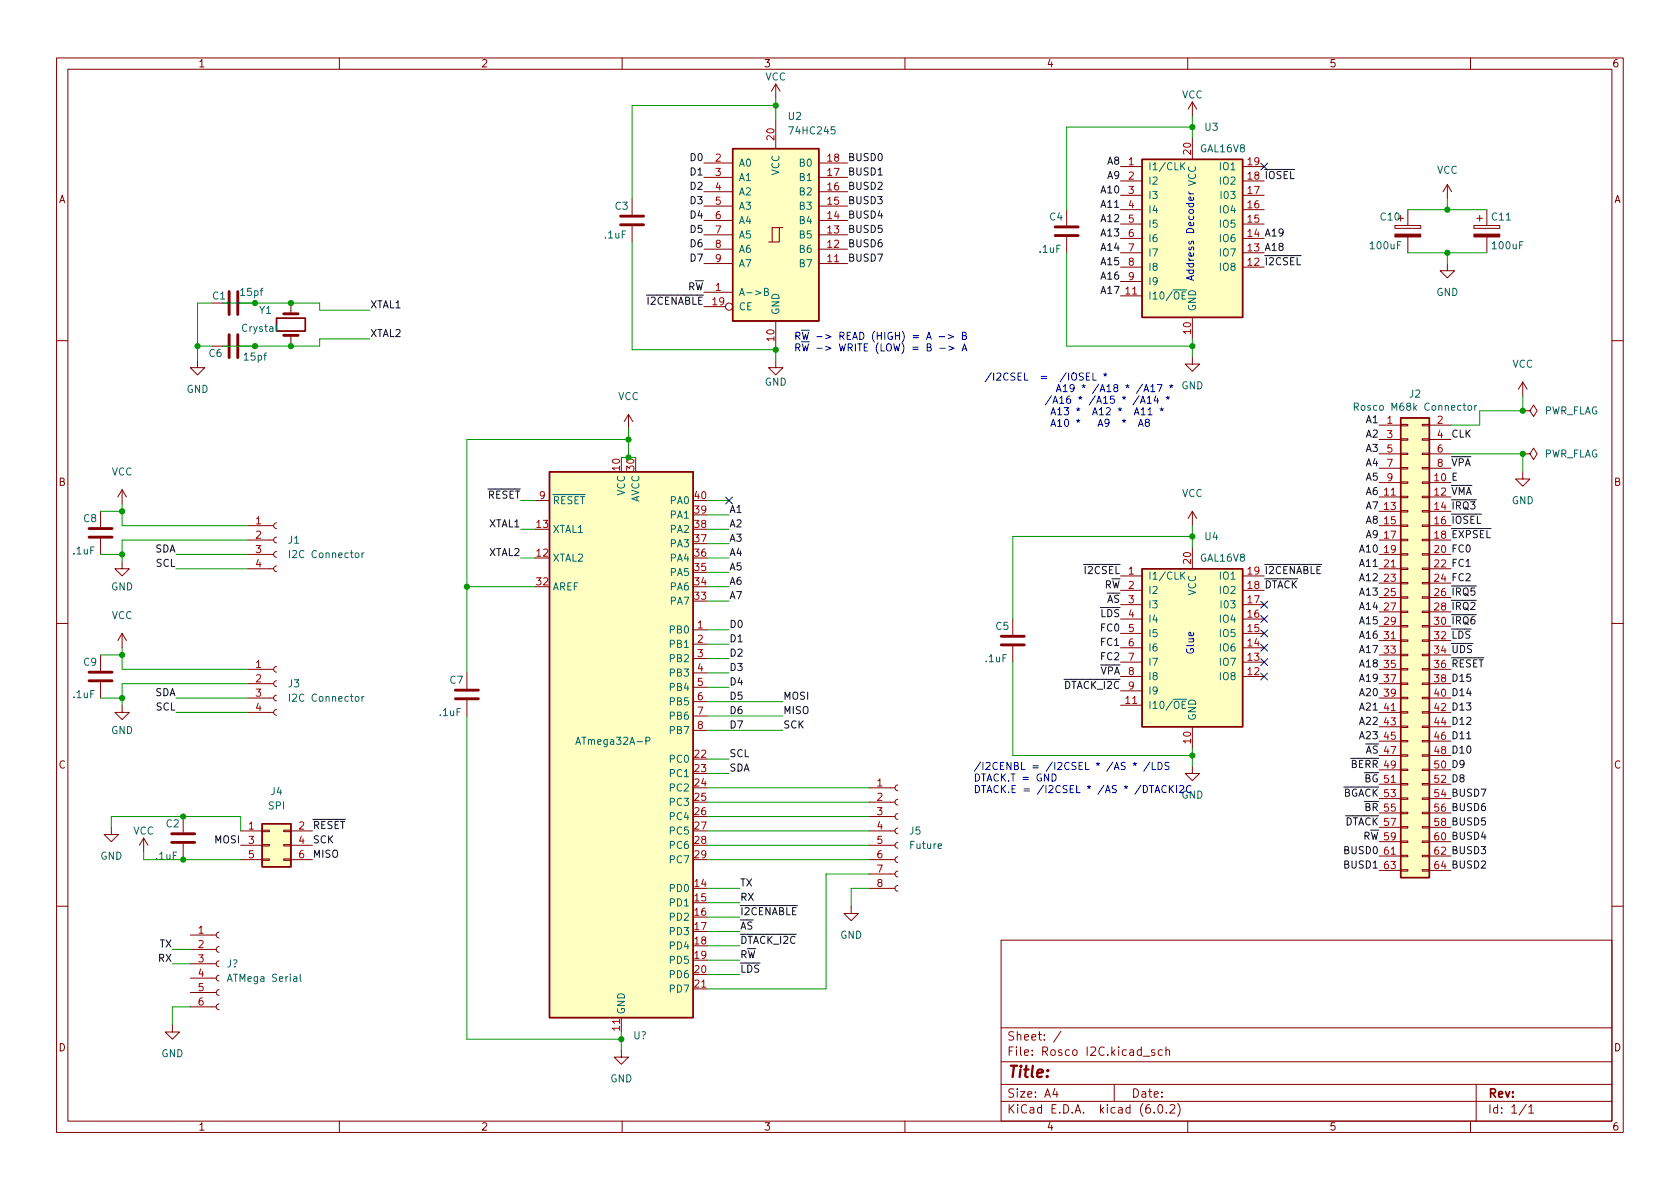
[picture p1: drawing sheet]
<svg xmlns="http://www.w3.org/2000/svg" width="297mm" height="210mm" viewBox="0 0 297 210" stroke-linecap="round" stroke-linejoin="round" font-family="sans-serif">
<g fill="none" stroke="#840000" stroke-width=".18">
<path d="M10 10.2h277v190.1h-277zM12 12.2h273v186.1h-273zM60 10.2v2M110 10.2v2M137.2 14.9l-.8 1.2M137.2 14.9v2.5M137.2 14.9l.7 1.2M160 10.2v2M210 10.2v2M210.8 18v2.6M210.8 18l-.7 1.3M210.8 18l.8 1.3"/>
<path d="M260 10.2v2M111.8 35.2v2.8M111.8 40v2.8M124.5 39h5M124.5 36.4h5M124.5 33.9h5M124.5 31.4h5M124.5 28.8h5M137.2 21.2v5.1M144.8 39h5.1M144.8 36.4h5.1M144.8 33.9h5.1"/>
<path d="M144.8 31.4h5.1M144.8 28.8h5.1M188.6 37.1v2.8M198.1 29.5h3.8M198.1 39.6h3.8M198.1 37.1h3.8M198.1 34.5h3.8M198.1 32h3.8M210.8 24.4v3.8M219.7 29.5h3.8M219.7 39.6h3.8M219.7 37.1h3.8"/>
<path d="M219.7 34.5h3.8M219.7 32h3.8M246.6 39.9h4.6v.5h-4.6zM247.1 38.6h1.1M248.9 37.1v2.8M255.9 32.6l-.8 1.3M255.9 32.6v2.6M255.9 32.6l.8 1.3M260.6 39.9h4.6v.5h-4.6zM261.1 38.6h1M261.6 38.1v1M262.9 37.1v2.8"/>
<path d="M37.5 53.6h2.8M42.3 53.6h2.8M51.4 53.6v1.9M51.4 59.3v1.9M124.5 51.7h5M124.5 46.6h5M124.5 44.1h5M124.5 41.5h5M124.5 54.2h3.8M137.2 56.8v5M137.8 40.3h-1.3v2.5M138.4 40.3h-.6v2.5h-1.9"/>
<path d="M144.8 46.6h5.1M144.8 44.1h5.1M144.8 41.5h5.1M188.6 41.9v2.8M198.1 52.3h3.8M198.1 47.2h3.8M198.1 44.7h3.8M198.1 42.2h3.8M198.1 49.8h3.8M210.8 56.1v3.8M219.7 47.2h3.8M219.7 44.7h3.8"/>
<path d="M219.7 42.2h3.8M248.9 41.9v2.8M255.9 46.6v1.3h1.3l-1.3 1.2-1.3-1.2h1.3M262.9 41.9v2.8M10 60.2h2M34.9 63.7v1.3h1.3l-1.3 1.3-1.2-1.3h1.2M37.5 61.2h2.8M42.3 61.2h2.8M111.1 73.3l-.7 1.2M111.1 73.3v2.5M111.1 73.3l.8 1.2M137.2 63.7v1.3h1.2l-1.2 1.3-1.3-1.3h1.3"/>
<path d="M210.8 63.1v1.3h1.3l-1.3 1.3-1.3-1.3h1.3M243.8 75.2h3.8M243.8 77.7h3.8M247.6 77.6h1.3v.2h-1.3zM247.6 75.1h1.3v.2h-1.3zM251.5 77.6h1.2v.2h-1.2zM251.5 75.1h1.2v.2h-1.2zM252.7 75.2h3.8M252.7 77.7h3.8M269.2 72.6h1.3l.6-1 .7 1-.7 1.1-.6-1.1M269.2 72.6h.1M269.2 67.6l-.7 1.2"/>
<path d="M269.2 67.6v2.5M269.2 67.6l.8 1.2M285 60.2h2M17.8 90.4v2.8M17.8 95.2v2.8M21.6 99.3v1.3h1.3l-1.3 1.2-1.3-1.2h1.3M21.6 86.6l-.8 1.3M21.6 86.6v2.5M21.6 86.6l.8 1.3M43.8 98h4.6M43.8 95.5h4.6M43.8 93h4.6"/>
<path d="M48.9 97.5l-.4 .2-.1 .3 .1 .4 .4 .1M48.9 95l-.4 .1-.1 .4 .1 .4 .4 .1M48.9 92.5l-.4 .1-.1 .4 .1 .3 .4 .2M94.6 88.5h2.6M210.8 90.4l-.7 1.3M210.8 90.4v2.6M210.8 96.8v3.8M210.8 90.4l.8 1.3M243.8 98h3.8M243.8 95.5h3.8M243.8 93h3.8M243.8 85.3h3.8"/>
<path d="M243.8 87.9h3.8M243.8 90.4h3.8M243.8 80.3h3.8M243.8 82.8h3.8M247.6 97.9h1.3v.3h-1.3zM247.6 95.4h1.3v.2h-1.3zM247.6 92.8h1.3v.3h-1.3zM247.6 90.3h1.3v.2h-1.3zM247.6 87.8h1.3v.2h-1.3zM247.6 85.2h1.3v.3h-1.3zM247.6 82.7h1.3v.2h-1.3zM247.6 80.1h1.3v.3h-1.3z"/>
<path d="M251.5 97.9h1.2v.3h-1.2zM251.5 95.4h1.2v.2h-1.2zM251.5 92.8h1.2v.3h-1.2zM251.5 90.3h1.2v.2h-1.2zM251.5 87.8h1.2v.2h-1.2zM251.5 85.2h1.2v.3h-1.2zM251.5 82.7h1.2v.2h-1.2zM251.5 80.1h1.2v.3h-1.2zM252.7 98h3.8M252.7 95.5h3.8M252.7 93h3.8M252.7 85.3h3.8"/>
<path d="M252.7 87.9h3.8M252.7 90.4h3.8M252.7 80.3h3.8M252.7 82.8h3.8M269.2 83.4v1.3h1.3l-1.3 1.3-1.2-1.3h1.2M269.2 80.3h1.3l.6-1.1 .7 1.1-.7 1-.6-1M269.2 80.3h.1M10 110.2h2M17.8 115.8v2.8M21.6 112v2.5M21.6 112l-.8 1.3M21.6 112l.8 1.3"/>
<path d="M43.8 118.4h4.6M43.8 100.6h4.6M48.9 117.9l-.4 .1-.1 .4 .1 .3 .4 .2M48.9 100.1l-.4 .1-.1 .4 .1 .3 .4 .2M82.5 119v2.8M122.6 111.4h2.5M122.6 113.9h2.5M122.6 116.5h2.5M122.6 119h2.5M179.1 109.5v2.8M179.1 114.3v2.8M198.1 101.8h3.8"/>
<path d="M198.1 119.6h3.8M198.1 117.1h3.8M198.1 114.5h3.8M198.1 112h3.8M198.1 109.5h3.8M198.1 106.9h3.8M198.1 104.4h3.8M219.7 101.8h3.8M219.7 119.6h3.8M219.7 117.1h3.8M219.7 114.5h3.8M219.7 112h3.8"/>
<path d="M219.7 109.5h3.8M219.7 106.9h3.8M219.7 104.4h3.8M243.8 118.4h3.8M243.8 100.6h3.8M243.8 103.1h3.8M243.8 105.7h3.8M243.8 108.2h3.8M243.8 110.7h3.8M243.8 113.3h3.8M243.8 115.8h3.8M247.6 118.2h1.3v.3h-1.3z"/>
<path d="M247.6 115.7h1.3v.2h-1.3zM247.6 113.2h1.3v.2h-1.3zM247.6 110.6h1.3v.3h-1.3zM247.6 108.1h1.3v.2h-1.3zM247.6 105.5h1.3v.3h-1.3zM247.6 103h1.3v.2h-1.3zM247.6 100.5h1.3v.2h-1.3zM251.5 118.2h1.2v.3h-1.2zM251.5 115.7h1.2v.2h-1.2zM251.5 113.2h1.2v.2h-1.2zM251.5 110.6h1.2v.3h-1.2zM251.5 108.1h1.2v.2h-1.2z"/>
<path d="M251.5 105.5h1.2v.3h-1.2zM251.5 103h1.2v.2h-1.2zM251.5 100.5h1.2v.2h-1.2zM252.7 118.4h3.8M252.7 100.6h3.8M252.7 103.1h3.8M252.7 105.7h3.8M252.7 108.2h3.8M252.7 110.7h3.8M252.7 113.3h3.8M252.7 115.8h3.8M285 110.2h2"/>
<path d="M17.8 120.6v2.8M21.6 124.7v1.3h1.3l-1.3 1.2-1.3-1.2h1.3M43.8 126h4.6M43.8 123.4h4.6M43.8 120.9h4.6M48.9 125.5l-.4 .1-.1 .4 .1 .3 .4 .2M48.9 122.9l-.4 .2-.1 .3 .1 .4 .4 .1M48.9 120.4l-.4 .1-.1 .4 .1 .4 .4 .1M82.5 123.8v2.8M122.6 121.5h2.5M122.6 124.1h2.5M122.6 126.6h2.5"/>
<path d="M122.6 129.2h2.5M153.7 139.3h4.5M158.7 138.8l-.3 .2-.2 .3 .2 .4 .3 .1M198.1 124.7h3.8M198.1 122.2h3.8M210.8 135.5v1.3h1.3l-1.3 1.2-1.3-1.2h1.3M210.8 128.5v3.8M243.8 126h3.8M243.8 123.4h3.8M243.8 120.9h3.8M243.8 128.5h3.8M243.8 131.1h3.8"/>
<path d="M243.8 133.6h3.8M243.8 136.1h3.8M243.8 138.7h3.8M247.6 138.6h1.3v.2h-1.3zM247.6 136h1.3v.3h-1.3zM247.6 133.5h1.3v.2h-1.3zM247.6 130.9h1.3v.3h-1.3zM247.6 128.4h1.3v.2h-1.3zM247.6 125.9h1.3v.2h-1.3zM247.6 123.3h1.3v.3h-1.3zM247.6 120.8h1.3v.2h-1.3zM251.5 138.6h1.2v.2h-1.2z"/>
<path d="M251.5 136h1.2v.3h-1.2zM251.5 133.5h1.2v.2h-1.2zM251.5 130.9h1.2v.3h-1.2zM251.5 128.4h1.2v.2h-1.2zM251.5 125.9h1.2v.2h-1.2zM251.5 123.3h1.2v.3h-1.2zM251.5 120.8h1.2v.2h-1.2zM252.7 126h3.8M252.7 123.4h3.8M252.7 120.9h3.8M252.7 128.5h3.8M252.7 131.1h3.8"/>
<path d="M252.7 133.6h3.8M252.7 136.1h3.8M252.7 138.7h3.8M19.7 146.3v1.3h1.3l-1.3 1.2-1.3-1.2h1.3M25.4 148.2l-.8 1.3M25.4 148.2v2.5M25.4 148.2l.8 1.3M32.4 144.4v2.8M32.4 149.2v2.8M42.5 146.9h3.9M42.5 149.5h3.9M42.5 152h3.9"/>
<path d="M46.4 151.9h1.2v.2h-1.2zM46.4 149.3h1.2v.3h-1.2zM46.4 146.8h1.2v.3h-1.2zM50.2 151.9h1.2v.2h-1.2zM50.2 149.3h1.2v.3h-1.2zM50.2 146.8h1.2v.3h-1.2zM51.4 146.9h3.8M51.4 149.5h3.8M51.4 152h3.8M153.7 146.9h4.5M153.7 149.5h4.5M153.7 152h4.5"/>
<path d="M153.7 157.1h4.5M153.7 154.6h4.5M153.7 144.4h4.5M153.7 141.9h4.5M158.7 156.6l-.3 .1-.2 .4 .2 .4 .3 .1M158.7 154l-.3 .2-.2 .4 .2 .3 .3 .2M158.7 151.5l-.3 .2-.2 .3 .2 .4 .3 .1M158.7 149l-.3 .1-.2 .4 .2 .3 .3 .2M158.7 146.4l-.3 .2-.2 .3 .2 .4 .3 .1M158.7 143.9l-.3 .1-.2 .4 .2 .4 .3 .1M158.7 141.3l-.3 .2-.2 .4 .2 .3 .3 .2M243.8 141.2h3.8"/>
<path d="M243.8 143.8h3.8M243.8 146.3h3.8M243.8 148.8h3.8M243.8 151.4h3.8M243.8 153.9h3.8M247.6 153.8h1.3v.2h-1.3zM247.6 151.3h1.3v.2h-1.3zM247.6 148.7h1.3v.3h-1.3zM247.6 146.2h1.3v.2h-1.3zM247.6 143.6h1.3v.3h-1.3zM247.6 141.1h1.3v.2h-1.3zM251.5 153.8h1.2v.2h-1.2z"/>
<path d="M251.5 151.3h1.2v.2h-1.2zM251.5 148.7h1.2v.3h-1.2zM251.5 146.2h1.2v.2h-1.2zM251.5 143.6h1.2v.3h-1.2zM251.5 141.1h1.2v.2h-1.2zM252.7 141.2h3.8M252.7 143.8h3.8M252.7 146.3h3.8M252.7 148.8h3.8M252.7 151.4h3.8M252.7 153.9h3.8M10 160.2h2"/>
<path d="M33.7 178h4.5M33.7 175.5h4.5M33.7 173h4.5M33.7 170.4h4.5M33.7 167.9h4.5M33.7 165.3h4.5M38.7 177.5l-.3 .2-.2 .3 .2 .4 .3 .2M38.7 175l-.3 .1-.2 .4 .2 .4 .3 .1M38.7 172.5l-.3 .1-.2 .4 .2 .3 .3 .2M38.7 169.9l-.3 .2-.2 .3 .2 .4 .3 .1M38.7 167.4l-.3 .1-.2 .4 .2 .3 .3 .2M38.7 164.8l-.3 .2-.2 .3 .2 .4 .3 .2"/>
<path d="M109.9 180v2.5M122.6 174.9h2.5M150.5 160.3v1.2h1.3l-1.3 1.3-1.3-1.3h1.3M177 166.3h108v32h-108zM285 160.2h2M30.5 181.2v1.3h1.2l-1.2 1.3-1.3-1.3h1.3M60 198.3v2M109.9 185.7v1.2h1.2l-1.2 1.3-1.3-1.3h1.3M110 198.3v2M160 198.3v2M177 194.8h108M177 191.8h108"/>
<path d="M177 187.8h108M177 181.8h108M186.5 192.5l-.4 1h1M186.9 193v1M187.6 182.4l-1.3 1.9M197 191.8v3M202.1 186.8h1.2M204.1 196.7v.1M204.1 185.7l-.3-.1-.2 .2v.3l.5 .1v.4h-.5M204.9 195.4l.2-.1a.81 .81 0 0 1 .6 .7 .81 .81 0 0 1-.3 .8h-.2a.81 .81 0 0 1-.6-.6 .81 .81 0 0 1 .3-.8zM205.5 185.7l-.4-.1-.3 .3v.4l.1 .3h.6M206.1 185.8l.3-.2 .3 .1 .1 .9"/>
<path d="M206.1 185.1v1.5M206.2 196.7v.1M206.9 195.5l.5-.2 .2 .2 .1 .3-.9 1h.9M208.2 195.1a1.72 1.72 0 0 1 0 2.3M210 198.3v2M260 198.3v2M261 191.8v6.5M269.9 195.3l-1.3 1.9M270.3 195.8l.4-.5v1.5M270.3 196.8h.9"/>
<circle cx="128.9" cy="54.2" r=".63"/>
</g>
<g fill="none" stroke="#840000" stroke-width=".51">
<path d="M109.7 39.7h4.1M109.7 38.2h4.1M40.5 51.6v4M40.5 59.2v4M42 51.6v4M42 59.2v4M50.2 59.3h2.5M50.2 55.5h2.5M186.6 41.7h4M186.6 40.1h4M15.7 95h4.1M15.7 93.5h4.1"/>
<path d="M15.7 118.9h4.1M177 114h4.1M177 112.5h4.1M15.7 120.4h4.1M80.5 123.6h4.1M80.5 122h4.1M30.4 149h4M30.4 147.4h4"/>
</g>
<path d="M48.9 56.3h5.1v2.2h-5.1z" fill="none" stroke="#840000" stroke-width=".3"/>
<g fill="none" stroke="#006464" stroke-width=".18">
<path d="M208.9 29.3l.6 .7M209.5 28.8l-.7 .7M48.9 57.3v1.1l.1 .2M135.2 51.6l.5-.1 .1-.1v-.3l-.6-.1v1.3h.5l.1-.2 .1-.3-.3-.2M239.5 71.9h.6l.1-.2-.1-.3-.6-.1v1.3M239.8 71.9l.4 .7M259.6 71.8l.2-.1 .3 .1 .1 .5-.1 .2-.3 .1-.2-.2zM260.7 71.7v.9M261.1 71.7l-.4 .2M64 97.8v.8M64.4 97.8l-.4 .2M208.9 101.7l.6 .7"/>
<path d="M209.5 101.2l-.7 .7M64 123.2v.8M64.4 123.2l-.4 .2M101.8 131.6l.4-1.2 .4 1.2M114.2 131h.6l.1-.2v-.3l-.7-.1v1.2M53.1 172.3v1.1l.2 .1"/>
</g>
<g fill="#ffffc2" stroke="#ffffc2" stroke-width=".18">
<path d="M97.2 83.4h25.4v96.6h-25.4z"/>
<path d="M46.4 145.7h5v7.6h-5z"/>
<path d="M129.5 26.3h15.3v30.5h-15.3z"/>
<path d="M201.9 100.6h17.8v27.9h-17.8z"/>
<path d="M247.6 73.9h5.1v81.3h-5.1z"/>
<path d="M201.9 28.2h17.8v27.9h-17.8z"/>
</g>
<path d="M129.5 26.3h15.3v30.5h-15.3zM201.9 28.2h17.8v27.9h-17.8zM247.6 73.9h5.1v81.3h-5.1zM97.2 83.4h25.4v96.6h-25.4zM201.9 100.6h17.8v27.9h-17.8zM46.4 145.7h5v7.6h-5z" fill="none" stroke="#840000" stroke-width=".25"/>
<g fill="#840000" stroke="#840000" stroke-width=".18">
<path d="M246.6 41.4h4.6v.5h-4.6z"/>
<path d="M260.6 41.4h4.6v.5h-4.6z"/>
</g>
<path d="M259.3 130.6h.8M131.2 170.7v1.2h.6M132.2 170.7a.64 .64 0 0 1 .7 .6 .64 .64 0 0 1-.7 .6zM134.2 170.7h-.5l-.2 .1v.3l.5 .3 .2 .3-.3 .2h-.5" fill="none" stroke="#0f0f0f" stroke-width=".18"/>
<g fill="none" stroke="#0000c2" stroke-width=".18">
<path d="M210.2 33.9l.2 .4M210.2 34.3h.8M211 34.9v.3l-.1 .2h-.6v-.5l.2-.1 .1 .6M166.1 59.5h.9M167.6 59.2l1 .3-1 .4M170.2 59.4l.5-.1 .1-.2v-.2l-.6-.1v1.2h.4l.2-.1 .1-.3-.3-.2M166.2 61.6h.9M167.7 61.2l1 .4-1 .3M170.1 62.1l.4-1.3 .5 1.3M170.2 61.7h.6M191.5 66h-.4l-.2 .1v.3l.5 .3 .1 .3-.2 .2h-.5M192.1 66.6h.4"/>
<path d="M192.7 66h-.6v1.2h.6M193.2 66v1.2h.6M194.1 75.4l.5-1.3 .4 1.3M194.3 75h.6M195.1 66.1l.3 .2 .3-.2M195.1 70.4l.4-.4v1.3M195.1 71.3h.7M195.2 66.5l.2-.2 .2 .2M195.4 66v.3M195.6 72.2l.5-.1 .2 .4-.8 .9h.8M195.7 68.4l.4-.4v1.3M195.7 69.3h.7"/>
<path d="M196.1 74.7l-.3 .2h-.3l-.1-.2 .1-.5 .3-.1 .2 .2a.84 .84 0 0 1-.3 1.1h-.2M197 70h-.6l-.1 .6 .2-.1 .4 .1 .1 .2v.4l-.2 .1-.5-.1M197.2 68.5l-.3-.2 .1-.2 .2-.1 .3 .1 .2 .1-.1 .2-.6 .2-.1 .2v.2l.3 .3h.2l.3-.3v-.2l-.3-.3M197.7 72.3l.3 .1 .3-.1M197.8 72.6l.2-.2 .2 .2M198 72.1v.3M198.4 70.2l.3 .1 .3-.1M198.4 74.3l.3 .1 .3-.1M198.6 70.6l.1-.3 .2 .3M198.6 74.7l.1-.3 .2 .3M198.7 70v.3M198.7 74.1v.3"/>
<path d="M199 68.2l.3 .1 .3-.1M199.2 68.5l.1-.2 .2 .2M199.3 68v.3M200.6 73.4l.4-1.3 .4 1.3M200.7 73h.6M201.3 75.4l.4-1.3 .4 1.3M201.4 70l-1.1 1.6M201.4 75h.6M201.6 71.3l.5-1.3 .4 1.3M201.8 72.5l.3-.4v1.3M201.8 71h.6M201.8 73.4h.7"/>
<path d="M202 67.9l-1.1 1.7M202.2 69.3l.5-1.3 .4 1.3M202.4 68.9h.6M202.7 74.7l-.2-.3 .1-.1 .1-.2 .4 .1 .1 .2v.2l-.6 .1-.1 .2v.3l.2 .2h.3l.2-.2v-.4l-.2-.1M202.9 70.4l.3-.4v1.3M202.9 71.3h.7M203 72.5l.3-.4v1.3M203 73.4h.7M203.5 68.4l.3-.4v1.3M203.5 69.3h.7M204.4 70l-.3 .9h.7M204.6 68h.9l-.6 1.3"/>
<path d="M204.7 70.5v.8M205.1 72.3l.3 .1 .3-.1M205.2 72.6l.2-.2 .2 .2M205.4 72.1v.3M206.2 70.2l.3 .1 .3-.1M206.3 70.6l.2-.3 .2 .3M206.5 70v.3M206.8 68.2l.3 .1 .3-.1M206.9 68.5l.2-.2 .2 .2M207.1 68v.3M186 136.9a.64 .64 0 0 1 .7 .6 .64 .64 0 0 1-.7 .6zM200.3 135l.3 .1 .3-.1"/>
<path d="M200.5 135.4l.1-.3 .2 .3M200.6 134.8v.3M203.3 134.8l-1.1 1.6M203.7 134.8v1.3h.6M204.3 139.8h.6M204.8 134.8a.64 .64 0 0 1 .7 .6 .64 .64 0 0 1-.7 .7zM206.2 139a.6 .6 0 0 0-.8 .4 .6 .6 0 0 0 .6 .8l.2-.1M206.7 134.9l-.5-.1-.2 .1v.4l.6 .2 .1 .3-.2 .3-.5-.1M206.8 138.9v1.3M206.9 139.4l.6 .8M207.5 138.9l-.7 .7M208 138.9v1.3"/>
<path d="M208.6 139l.5-.1 .2 .4-.8 .9h.8M210.6 139a.6 .6 0 0 0-.9 .4 .6 .6 0 0 0 .6 .8l.3-.1M204.2 140.2l.4-1.3 .5 1.3"/>
</g>
<g fill="none" stroke="#009600" stroke-width=".18">
<path d="M137.2 17.4v3.8M137.2 18.7h-25.4v16.5M210.8 20.6v3.8M210.8 22.5h-22.2v14.6M248.9 37.1h14M255.9 35.2v1.9M37.5 53.6h-2.6v10.1M39.4 53.6h17.1v1.3h8.9M65.4 59.9h-8.9v1.3h-17.1M111.8 42.8v19h25.4v1.9M188.6 44.7v16.5h22.2M210.8 59.9v3.2"/>
<path d="M248.9 44.7h14M255.9 44.7v1.9M34.9 61.2h2.6M111.1 75.8v5.1h-1.2M111.1 77.7h-28.6v41.3M269.2 70.1v2.5h-7.6v2.6h-5.1M17.8 90.4h3.8M17.8 98h3.8M21.6 89.1v3.9h22.2M31.1 98h12.7M43.8 95.5h-22.2v3.8M92.1 88.5h2.5"/>
<path d="M92.1 93.6h2.5M92.1 98.7h2.5M125.1 88.5h3.8M125.1 93.6h3.8M125.1 91.1h3.8M125.1 98.7h3.8M125.1 96.1h3.8M210.8 93v3.8M210.8 94.9h-31.7v14.6M256.5 80.3h12.7v3.1M17.8 115.8h3.8M21.6 114.5v3.9h22.2"/>
<path d="M31.1 100.6h12.7M82.5 103.8h12.1M125.1 103.8h3.8M125.1 101.2h3.8M125.1 116.5h3.8M125.1 113.9h3.8M125.1 119h3.8M125.1 111.4h3.8M125.1 106.3h3.8M179.1 117.1v16.5h31.7M17.8 123.4h3.8M31.1 123.4h12.7"/>
<path d="M31.1 126h12.7M43.8 120.9h-22.2v3.8M82.5 126.6v57.2h27.4M125.1 134.2h3.8M125.1 136.8h3.8M125.1 139.3h28.6M125.1 129.2h13.3M125.1 124.1h13.3M125.1 121.5h3.8M125.1 126.6h13.3M210.8 132.3v3.2M19.7 146.3v-1.9h22.8v2.5"/>
<path d="M25.4 150.7v1.3h17.1M125.1 157.1h5.7M125.1 159.6h5.7M125.1 141.9h28.6M125.1 144.4h28.6M125.1 146.9h28.6M125.1 149.5h28.6M125.1 152h28.6M153.7 157.1h-3.2v3.2M153.7 154.6h-7.7v20.3h-20.9M30.5 170.4h3.2M30.5 167.9h3.2"/>
<path d="M33.7 178h-3.2v3.2M125.1 162.2h5.7M125.1 167.3h5.7M125.1 164.7h5.7M125.1 169.8h5.7M125.1 172.3h5.7M109.9 182.5v3.2"/>
</g>
<g fill="none" stroke="#000084" stroke-width=".18">
<path d="M222.9 28.8l1.2 1.3M224.1 28.8l-1.2 1.3M128.3 87.9l1.2 1.2M129.5 87.9l-1.2 1.2M222.9 106.3l1.2 1.2M222.9 116.5l1.2 1.2M222.9 108.9l1.2 1.2M222.9 111.4l1.2 1.2M222.9 119l1.2 1.2M222.9 113.9l1.2 1.3M224.1 106.3l-1.2 1.2M224.1 116.5l-1.2 1.2"/>
<path d="M224.1 108.9l-1.2 1.2M224.1 111.4l-1.2 1.2M224.1 119l-1.2 1.2M224.1 113.9l-1.2 1.3"/>
</g>
<g fill="#009600" stroke="#009600" stroke-width=".18">
<circle cx="51.4" cy="53.6" r=".46"/>
<circle cx="51.4" cy="61.2" r=".46"/>
<circle cx="82.5" cy="103.8" r=".46"/>
<circle cx="45.1" cy="61.2" r=".46"/>
<circle cx="34.9" cy="61.2" r=".46"/>
<circle cx="21.6" cy="90.4" r=".46"/>
<circle cx="45.1" cy="53.6" r=".46"/>
<circle cx="111.1" cy="77.7" r=".46"/>
<circle cx="111.1" cy="80.9" r=".46"/>
<circle cx="137.2" cy="61.8" r=".46"/>
<circle cx="137.2" cy="18.7" r=".46"/>
<circle cx="109.9" cy="183.8" r=".46"/>
<circle cx="21.6" cy="98" r=".46"/>
<circle cx="21.6" cy="115.8" r=".46"/>
<circle cx="21.6" cy="123.4" r=".46"/>
<circle cx="32.4" cy="152" r=".46"/>
<circle cx="32.4" cy="144.4" r=".46"/>
<circle cx="210.8" cy="94.9" r=".46"/>
<circle cx="210.8" cy="133.6" r=".46"/>
<circle cx="269.2" cy="80.3" r=".46"/>
<circle cx="269.2" cy="72.6" r=".46"/>
<circle cx="210.8" cy="22.5" r=".46"/>
<circle cx="255.9" cy="37.1" r=".46"/>
<circle cx="255.9" cy="44.7" r=".46"/>
<circle cx="210.8" cy="61.2" r=".46"/>
</g>
<text font-size="2.8" fill="#840000" x="178" y="190.6">Title:</text>
<g font-size="2.1" fill="#840000">
<text x="178" y="184">Sheet: /</text>
<text x="178" y="186.7">File: Rosco I2C.kicad_sch</text>
<text x="178" y="196.9">KiCad E.D.A. kicad (6.0.2)</text>
<text x="178" y="194.1">Size: A4</text>
<text x="200" y="194.1">Date:</text>
<text x="263" y="194.1">Rev:</text>
<text x="263" y="196.9">Id: 1/1</text>
</g>
<g font-size="1.8" fill="#840000">
<text x="35" y="11.9">1</text>
<text x="85" y="11.9">2</text>
<text x="135" y="11.9">3</text>
<text x="185" y="11.9">4</text>
<text x="235" y="11.9">5</text>
<text x="285" y="11.9">6</text>
<text x="10.3" y="35.9">A</text>
<text x="285.3" y="35.9">A</text>
<text x="10.3" y="85.9">B</text>
<text x="285.3" y="85.9">B</text>
<text x="10.3" y="135.9">C</text>
<text x="285.3" y="135.9">C</text>
<text x="10.3" y="185.9">D</text>
<text x="285.3" y="185.9">D</text>
<text x="35" y="199.9">1</text>
<text x="85" y="199.9">2</text>
<text x="135" y="199.9">3</text>
<text x="185" y="199.9">4</text>
<text x="235" y="199.9">5</text>
<text x="285" y="199.9">6</text>
</g>
<g font-size="1.8" fill="#006464">
<text x="135.3" y="14.2">VCC</text>
<text x="209" y="17.4">VCC</text>
<text x="139.4" y="21.2">U2</text>
<text x="139.8" y="23.7">74HC245</text>
<text x="213.1" y="23.1">U3</text>
<text x="130.6" y="29.5">A0</text>
<text x="141.5" y="29.5">B0</text>
<text x="212.3" y="26.9">GAL16V8</text>
<text x="130.6" y="32">A1</text>
<text x="130.6" y="34.5">A2</text>
<text x="137.8" y="31" transform="rotate(-90 137.8 31)">VCC</text>
<text x="141.5" y="34.5">B2</text>
<text x="141.5" y="32">B1</text>
<text x="202.9" y="30.1">I1/CLK</text>
<text x="202.9" y="32.6">I2</text>
<text x="202.9" y="35.2">I3</text>
<text x="211.5" y="32.9" transform="rotate(-90 211.5 32.9)">VCC</text>
<text x="215.8" y="32.6">IO2</text>
<text x="215.8" y="30.1">IO1</text>
<text x="216.2" y="35.2">I03</text>
<text x="254" y="30.7">VCC</text>
<text x="108.8" y="37.1">C3</text>
<text x="130.6" y="37.1">A3</text>
<text x="130.6" y="39.6">A4</text>
<text x="141.5" y="39.6">B4</text>
<text x="141.5" y="37.1">B3</text>
<text x="185.6" y="39">C4</text>
<text x="202.9" y="37.7">I4</text>
<text x="202.9" y="40.3">I5</text>
<text x="215.8" y="40.3">IO5</text>
<text x="215.8" y="37.7">IO4</text>
<text x="244.1" y="39">C10</text>
<text x="263.8" y="39">C11</text>
<text x="107" y="42.2">.1uF</text>
<text x="130.6" y="42.2">A5</text>
<text x="130.6" y="44.7">A6</text>
<text x="130.6" y="47.2">A7</text>
<text x="141.5" y="47.2">B7</text>
<text x="141.5" y="44.7">B6</text>
<text x="141.5" y="42.2">B5</text>
<text x="183.8" y="44.7">.1uF</text>
<text x="202.9" y="42.8">I6</text>
<text x="202.9" y="45.3">I7</text>
<text x="202.9" y="47.9">I8</text>
<text x="215.8" y="47.9">IO8</text>
<text x="215.8" y="45.3">IO7</text>
<text x="215.8" y="42.8">IO6</text>
<text x="242.4" y="44.1">100uF</text>
<text x="264" y="44.1">100uF</text>
<text x="37.6" y="53">C1</text>
<text x="42.6" y="52.3">15pf</text>
<text x="130.6" y="52.3">A-&gt;B</text>
<text x="202.9" y="53">I10/~{OE}</text>
<text x="202.9" y="50.4">I9</text>
<text x="253.9" y="52.3">GND</text>
<text x="42.9" y="58.7">Crystal</text>
<text x="45.9" y="55.5">Y1</text>
<text x="130.6" y="54.9">CE</text>
<text x="137.8" y="55.7" transform="rotate(-90 137.8 55.7)">GND</text>
<text x="211.5" y="55.1" transform="rotate(-90 211.5 55.1)">GND</text>
<text x="37" y="63.1">C6</text>
<text x="43.3" y="63.7">15pf</text>
<text x="267.4" y="65">VCC</text>
<text x="33" y="69.5">GND</text>
<text x="109.3" y="70.7">VCC</text>
<text x="135.2" y="68.2">GND</text>
<text x="208.9" y="68.8">GND</text>
<text x="249.2" y="70.3">J2</text>
<text x="240.4" y="72.6">Rosco M68k Connector</text>
<text x="272.9" y="73.3">PWR_FLAG</text>
<text x="272.9" y="80.9">PWR_FLAG</text>
<text x="19.7" y="84.1">VCC</text>
<text x="97.7" y="89.1">~{RESET}</text>
<text x="110.5" y="87.7" transform="rotate(-90 110.5 87.7)">VCC</text>
<text x="113" y="89" transform="rotate(-90 113 89)">AVCC</text>
<text x="118.6" y="89.1">PA0</text>
<text x="209" y="87.9">VCC</text>
<text x="267.3" y="89.1">GND</text>
<text x="14.8" y="92.3">C8</text>
<text x="97.7" y="94.2">XTAL1</text>
<text x="118.6" y="94.2">PA2</text>
<text x="118.6" y="91.7">PA1</text>
<text x="213.1" y="95.5">U4</text>
<text x="13" y="98">.1uF</text>
<text x="51" y="96.1">J1</text>
<text x="51.6" y="98.7">I2C Connector</text>
<text x="97.7" y="99.3">XTAL2</text>
<text x="118.6" y="101.8">PA5</text>
<text x="118.6" y="99.3">PA4</text>
<text x="118.6" y="96.8">PA3</text>
<text x="212.3" y="99.3">GAL16V8</text>
<text x="19.6" y="104.4">GND</text>
<text x="97.7" y="104.4">AREF</text>
<text x="118.6" y="106.9">PA7</text>
<text x="118.6" y="104.4">PA6</text>
<text x="202.9" y="102.5">I1/CLK</text>
<text x="202.9" y="105">I2</text>
<text x="202.9" y="107.6">I3</text>
<text x="211.5" y="105.3" transform="rotate(-90 211.5 105.3)">VCC</text>
<text x="215.8" y="105">IO2</text>
<text x="215.8" y="102.5">IO1</text>
<text x="216.2" y="107.6">I03</text>
<text x="19.7" y="109.5">VCC</text>
<text x="118.6" y="112">PB0</text>
<text x="176.1" y="111.4">C5</text>
<text x="202.9" y="110.1">I4</text>
<text x="202.9" y="112.6">I5</text>
<text x="215.8" y="112.6">IO5</text>
<text x="215.8" y="110.1">IO4</text>
<text x="14.8" y="117.7">C9</text>
<text x="118.6" y="114.5">PB1</text>
<text x="118.6" y="117.1">PB2</text>
<text x="118.6" y="119.6">PB3</text>
<text x="174.3" y="117.1">.1uF</text>
<text x="202.9" y="115.2">I6</text>
<text x="202.9" y="117.7">I7</text>
<text x="215.8" y="117.7">IO7</text>
<text x="215.8" y="115.2">IO6</text>
<text x="13" y="123.4">.1uF</text>
<text x="51" y="121.5">J3</text>
<text x="51.6" y="124.1">I2C Connector</text>
<text x="79.6" y="120.9">C7</text>
<text x="118.6" y="122.2">PB4</text>
<text x="118.6" y="124.7">PB5</text>
<text x="202.9" y="125.3">I10/~{OE}</text>
<text x="202.9" y="120.3">I8</text>
<text x="202.9" y="122.8">I9</text>
<text x="215.8" y="120.3">IO8</text>
<text x="19.6" y="129.8">GND</text>
<text x="77.8" y="126.6">.1uF</text>
<text x="102.4" y="131.7">ATmega32A-P</text>
<text x="118.6" y="127.2">PB6</text>
<text x="118.6" y="129.8">PB7</text>
<text x="211.5" y="127.5" transform="rotate(-90 211.5 127.5)">GND</text>
<text x="118.6" y="134.9">PC0</text>
<text x="118.6" y="137.4">PC1</text>
<text x="47.5" y="143.1">SPI</text>
<text x="47.9" y="140.6">J4</text>
<text x="118.6" y="139.9">PC2</text>
<text x="118.6" y="142.5">PC3</text>
<text x="208.9" y="141.2">GND</text>
<text x="23.5" y="147.6">VCC</text>
<text x="29.4" y="146.3">C2</text>
<text x="118.6" y="145">PC4</text>
<text x="118.6" y="147.6">PC5</text>
<text x="160.8" y="147.6">J5</text>
<text x="17.7" y="152">GND</text>
<text x="27.6" y="152">.1uF</text>
<text x="118.6" y="150.1">PC6</text>
<text x="118.6" y="152.6">PC7</text>
<text x="161" y="150.1">Future</text>
<text x="118.6" y="157.7">PD0</text>
<text x="118.6" y="160.3">PD1</text>
<text x="118.6" y="162.8">PD2</text>
<text x="118.6" y="165.3">PD3</text>
<text x="118.6" y="167.9">PD4</text>
<text x="148.5" y="166">GND</text>
<text x="40.1" y="171.1">J?</text>
<text x="40.7" y="173.6">ATMega Serial</text>
<text x="118.6" y="170.4">PD5</text>
<text x="118.6" y="173">PD6</text>
<text x="110.5" y="179.4" transform="rotate(-90 110.5 179.4)">GND</text>
<text x="118.6" y="175.5">PD7</text>
<text x="112" y="183.8">U?</text>
<text x="28.5" y="186.9">GND</text>
<text x="107.9" y="191.4">GND</text>
</g>
<g font-size="1.8" fill="#0f0f0f">
<text x="122.2" y="28.5">D0</text>
<text x="149.9" y="28.5">BUSD0</text>
<text x="195.9" y="29.1">A8</text>
<text x="122.2" y="33.6">D2</text>
<text x="122.2" y="31">D1</text>
<text x="149.9" y="31">BUSD1</text>
<text x="149.9" y="33.6">BUSD2</text>
<text x="194.9" y="34.2">A10</text>
<text x="195.9" y="31.6">A9</text>
<text x="220.6" y="31.7">18 ~{IOSEL}</text>
<text x="122.2" y="38.6">D4</text>
<text x="122.2" y="41.2">D5</text>
<text x="122.2" y="36.1">D3</text>
<text x="149.9" y="41.2">BUSD5</text>
<text x="149.9" y="36.1">BUSD3</text>
<text x="149.9" y="38.6">BUSD4</text>
<text x="194.9" y="36.7">A11</text>
<text x="194.9" y="39.3">A12</text>
<text x="194.9" y="41.8">A13</text>
<text x="220.6" y="41.9">14 A19</text>
<text x="122.2" y="46.3">D7</text>
<text x="122.2" y="43.7">D6</text>
<text x="149.9" y="46.3">BUSD7</text>
<text x="149.9" y="43.7">BUSD6</text>
<text x="194.9" y="46.9">A15</text>
<text x="194.9" y="44.3">A14</text>
<text x="220.6" y="47">12 ~{I2CSEL}</text>
<text x="220.6" y="44.4">13 A18</text>
<text x="113.1" y="53.9">~{I2CENABLE} 19</text>
<text x="120.1" y="51.3">R~{W} 1</text>
<text x="194.9" y="52">A17</text>
<text x="194.9" y="49.4">A16</text>
<text x="65.4" y="59.6">XTAL2</text>
<text x="65.4" y="54.5">XTAL1</text>
<text x="241.6" y="77.4">A2</text>
<text x="241.6" y="74.8">A1</text>
<text x="256.5" y="77.4">CLK</text>
<text x="241.6" y="82.4">A4</text>
<text x="241.6" y="79.9">A3</text>
<text x="256.5" y="82.4">~{VPA}</text>
<text x="84.8" y="88.2">~{RESET}</text>
<text x="241.6" y="87.5">A6</text>
<text x="241.6" y="85">A5</text>
<text x="253.7" y="85.1">10 E</text>
<text x="253.7" y="87.6">12 ~{VMA}</text>
<text x="86.5" y="93.2">XTAL1</text>
<text x="128.9" y="90.7">A1</text>
<text x="128.9" y="93.2">A2</text>
<text x="128.9" y="95.8">A3</text>
<text x="241.6" y="90.1">A7</text>
<text x="241.6" y="95.1">A9</text>
<text x="241.6" y="92.6">A8</text>
<text x="253.7" y="90.2">14 ~{IRQ3}</text>
<text x="253.7" y="92.7">16 ~{IOSEL}</text>
<text x="253.7" y="95.2">18 ~{EXPSEL}</text>
<text x="27.4" y="97.7">SDA</text>
<text x="27.6" y="100.2">SCL</text>
<text x="86.5" y="98.3">XTAL2</text>
<text x="128.9" y="100.9">A5</text>
<text x="128.9" y="98.3">A4</text>
<text x="190.6" y="101.5">~{I2CSEL} 1</text>
<text x="220.6" y="101.6">19 ~{I2CENABLE}</text>
<text x="240.6" y="97.7">A10</text>
<text x="240.6" y="100.2">A11</text>
<text x="253.7" y="97.8">20 FC0</text>
<text x="253.7" y="100.3">22 FC1</text>
<text x="128.9" y="105.9">A7</text>
<text x="128.9" y="103.4">A6</text>
<text x="193.8" y="104">R~{W} 2</text>
<text x="194.3" y="106.6">~{AS} 3</text>
<text x="220.6" y="104.1">18 ~{DTACK}</text>
<text x="240.6" y="102.8">A12</text>
<text x="240.6" y="105.3">A13</text>
<text x="240.6" y="107.8">A14</text>
<text x="253.7" y="102.9">24 FC2</text>
<text x="253.7" y="105.4">26 ~{IRQ5}</text>
<text x="253.7" y="107.9">28 ~{IRQ2}</text>
<text x="128.9" y="113.6">D1</text>
<text x="128.9" y="111">D0</text>
<text x="193.2" y="109.1">~{LDS} 4</text>
<text x="194.8" y="111.7">FC0</text>
<text x="240.6" y="112.9">A16</text>
<text x="240.6" y="110.4">A15</text>
<text x="253.7" y="110.5">30 ~{IRQ6}</text>
<text x="253.7" y="113">32 ~{LDS}</text>
<text x="128.9" y="116.1">D2</text>
<text x="128.9" y="118.6">D3</text>
<text x="193.1" y="119.3">~{VPA} 8</text>
<text x="194.8" y="116.7">FC2</text>
<text x="194.8" y="114.2">FC1</text>
<text x="240.6" y="115.5">A17</text>
<text x="240.6" y="118">A18</text>
<text x="253.7" y="115.6">34 ~{UDS}</text>
<text x="253.7" y="118.1">36 ~{RESET}</text>
<text x="27.4" y="123.1">SDA</text>
<text x="27.6" y="125.6">SCL</text>
<text x="128.9" y="123.7">D5</text>
<text x="128.9" y="121.2">D4</text>
<text x="138.4" y="123.7">MOSI</text>
<text x="186.8" y="121.8">~{DTACK_I2C} 9</text>
<text x="240.6" y="125.6">A21</text>
<text x="240.6" y="123.1">A20</text>
<text x="240.6" y="120.5">A19</text>
<text x="253.7" y="120.6">38 D15</text>
<text x="253.7" y="123.2">40 D14</text>
<text x="253.7" y="125.7">42 D13</text>
<text x="128.9" y="128.8">D7</text>
<text x="128.9" y="126.3">D6</text>
<text x="138.4" y="128.8">SCK</text>
<text x="138.4" y="126.3">MISO</text>
<text x="240.6" y="128.2">A22</text>
<text x="240.6" y="130.7">A23</text>
<text x="253.7" y="128.3">44 D12</text>
<text x="253.7" y="130.8">46 D11</text>
<text x="128.9" y="136.4">SDA</text>
<text x="128.9" y="133.9">SCL</text>
<text x="237.5" y="135.8">~{BERR}49</text>
<text x="240" y="133.2">~{AS}47</text>
<text x="253.7" y="133.3">48 D10</text>
<text x="253.7" y="135.9">50 D9</text>
<text x="236" y="140.9">~{BGACK} 53</text>
<text x="239.8" y="138.3">~{BG}51</text>
<text x="239.9" y="143.4">~{BR}55</text>
<text x="253.7" y="138.4">52 D8</text>
<text x="253.7" y="141">54 BUSD7</text>
<text x="253.7" y="143.5">56 BUSD6</text>
<text x="38" y="149.1">MOSI</text>
<text x="55.2" y="149.1">SCK</text>
<text x="55.2" y="146.6">~{RESET}</text>
<text x="236.3" y="145.9">~{DTACK}57</text>
<text x="239.5" y="148.5">R~{W}59</text>
<text x="253.7" y="146">58 BUSD5</text>
<text x="253.7" y="148.6">60 BUSD4</text>
<text x="55.2" y="151.7">MISO</text>
<text x="237.8" y="153.6">BUSD1</text>
<text x="237.8" y="151">BUSD0</text>
<text x="253.7" y="151.1">62 BUSD3</text>
<text x="253.7" y="153.7">64 BUSD2</text>
<text x="130.8" y="159.3">RX</text>
<text x="130.8" y="156.7">TX</text>
<text x="130.8" y="161.8">~{I2CENABLE}</text>
<text x="28.2" y="167.5">TX</text>
<text x="130.8" y="164.4">~{AS}</text>
<text x="130.8" y="166.9">~{DTACK_I2C}</text>
<text x="28" y="170.1">RX</text>
<text x="130.8" y="169.4">R~{W}</text>
</g>
<g font-size="1.8" fill="#a90000">
<text x="126.5" y="28.6">2</text>
<text x="136.9" y="24.7" transform="rotate(-90 136.9 24.7)">20</text>
<text x="146.3" y="28.6">18</text>
<text x="199.5" y="29.2">1</text>
<text x="210.6" y="27.3" transform="rotate(-90 210.6 27.3)">20</text>
<text x="220.6" y="29.2">19</text>
<text x="126.5" y="31.1">3</text>
<text x="126.5" y="33.6">4</text>
<text x="146.3" y="33.6">16</text>
<text x="146.3" y="31.1">17</text>
<text x="199.5" y="31.7">2</text>
<text x="199.5" y="34.3">3</text>
<text x="220.6" y="34.3">17</text>
<text x="126.5" y="36.2">5</text>
<text x="126.5" y="38.7">6</text>
<text x="126.5" y="41.3">7</text>
<text x="146.3" y="41.3">13</text>
<text x="146.3" y="38.7">14</text>
<text x="146.3" y="36.2">15</text>
<text x="199.5" y="36.8">4</text>
<text x="199.5" y="39.4">5</text>
<text x="199.5" y="41.9">6</text>
<text x="220.6" y="39.4">15</text>
<text x="220.6" y="36.8">16</text>
<text x="126.5" y="43.8">8</text>
<text x="126.5" y="46.3">9</text>
<text x="146.3" y="46.3">11</text>
<text x="146.3" y="43.8">12</text>
<text x="199.5" y="44.4">7</text>
<text x="199.5" y="47">8</text>
<text x="199" y="52.1">11</text>
<text x="199.5" y="49.5">9</text>
<text x="210.6" y="59" transform="rotate(-90 210.6 59)">10</text>
<text x="136.9" y="60.3" transform="rotate(-90 136.9 60.3)">10</text>
<text x="245.3" y="74.9">1</text>
<text x="245.3" y="77.5">3</text>
<text x="254.1" y="74.9">2</text>
<text x="254.1" y="77.5">4</text>
<text x="109.6" y="83.1" transform="rotate(-90 109.6 83.1)">10</text>
<text x="245.3" y="80">5</text>
<text x="245.3" y="82.5">7</text>
<text x="254.1" y="80">6</text>
<text x="254.1" y="82.5">8</text>
<text x="95.4" y="88.3">9</text>
<text x="122.8" y="88.3">40</text>
<text x="244.8" y="87.6">11</text>
<text x="245.3" y="85.1">9</text>
<text x="45.2" y="92.7">1</text>
<text x="45.2" y="95.2">2</text>
<text x="94.9" y="93.3">13</text>
<text x="122.8" y="95.9">37</text>
<text x="122.8" y="93.3">38</text>
<text x="122.8" y="90.8">39</text>
<text x="244.8" y="90.2">13</text>
<text x="244.8" y="92.7">15</text>
<text x="244.8" y="95.2">17</text>
<text x="45.2" y="97.8">3</text>
<text x="45.2" y="100.3">4</text>
<text x="94.9" y="98.4">12</text>
<text x="122.8" y="101">35</text>
<text x="122.8" y="98.4">36</text>
<text x="210.6" y="99.7" transform="rotate(-90 210.6 99.7)">20</text>
<text x="244.8" y="97.8">19</text>
<text x="244.8" y="100.3">21</text>
<text x="94.9" y="103.5">32</text>
<text x="122.8" y="106">33</text>
<text x="122.8" y="103.5">34</text>
<text x="220.6" y="106.7">17</text>
<text x="244.8" y="102.9">23</text>
<text x="244.8" y="105.4">25</text>
<text x="244.8" y="107.9">27</text>
<text x="123.3" y="111.1">1</text>
<text x="123.3" y="113.7">2</text>
<text x="199.5" y="111.8">5</text>
<text x="220.6" y="111.8">15</text>
<text x="220.6" y="109.2">16</text>
<text x="244.8" y="110.5">29</text>
<text x="244.8" y="113">31</text>
<text x="45.2" y="118.1">1</text>
<text x="123.3" y="116.2">3</text>
<text x="123.3" y="118.7">4</text>
<text x="199.5" y="114.3">6</text>
<text x="199.5" y="116.8">7</text>
<text x="220.6" y="119.4">12</text>
<text x="220.6" y="116.8">13</text>
<text x="220.6" y="114.3">14</text>
<text x="244.8" y="115.6">33</text>
<text x="244.8" y="118.1">35</text>
<text x="45.2" y="120.6">2</text>
<text x="45.2" y="123.2">3</text>
<text x="45.2" y="125.7">4</text>
<text x="123.3" y="121.3">5</text>
<text x="123.3" y="123.8">6</text>
<text x="199" y="124.5">11</text>
<text x="244.8" y="120.6">37</text>
<text x="244.8" y="123.2">39</text>
<text x="244.8" y="125.7">41</text>
<text x="123.3" y="126.4">7</text>
<text x="123.3" y="128.9">8</text>
<text x="210.6" y="131.4" transform="rotate(-90 210.6 131.4)">10</text>
<text x="244.8" y="128.3">43</text>
<text x="244.8" y="130.8">45</text>
<text x="122.8" y="134">22</text>
<text x="122.8" y="136.5">23</text>
<text x="122.8" y="139.1">24</text>
<text x="122.8" y="141.6">25</text>
<text x="155.1" y="139.1">1</text>
<text x="155.1" y="141.6">2</text>
<text x="44" y="146.7">1</text>
<text x="44" y="149.2">3</text>
<text x="52.8" y="146.7">2</text>
<text x="52.8" y="149.2">4</text>
<text x="122.8" y="144.1">26</text>
<text x="122.8" y="146.7">27</text>
<text x="122.8" y="149.2">28</text>
<text x="155.1" y="144.1">3</text>
<text x="155.1" y="146.7">4</text>
<text x="155.1" y="149.2">5</text>
<text x="44" y="151.8">5</text>
<text x="52.8" y="151.8">6</text>
<text x="122.8" y="151.8">29</text>
<text x="155.1" y="151.8">6</text>
<text x="155.1" y="154.3">7</text>
<text x="244.8" y="151.1">61</text>
<text x="244.8" y="153.7">63</text>
<text x="122.8" y="156.8">14</text>
<text x="122.8" y="159.4">15</text>
<text x="122.8" y="161.9">16</text>
<text x="155.1" y="156.8">8</text>
<text x="35.1" y="165.1">1</text>
<text x="35.1" y="167.6">2</text>
<text x="122.8" y="164.5">17</text>
<text x="122.8" y="167">18</text>
<text x="35.1" y="170.2">3</text>
<text x="35.1" y="172.7">4</text>
<text x="122.8" y="169.5">19</text>
<text x="122.8" y="172.1">20</text>
<text x="35.1" y="175.3">5</text>
<text x="35.1" y="177.8">6</text>
<text x="122.8" y="174.6">21</text>
<text x="109.6" y="182.2" transform="rotate(-90 109.6 182.2)">11</text>
</g>
<g font-size="1.8" fill="#0000c2">
<text x="211.1" y="49.8" transform="rotate(-90 211.1 49.8)">Address Decoder</text>
<text x="140.3" y="60.1">R~{W} -&gt; READ (HIGH) = A -&gt; B</text>
<text x="140.3" y="62.1">R~{W} -&gt; WRITE (LOW) = B -&gt; A</text>
<text x="174" y="67.3">/I2CSEL = /IOSEL *</text>
<text x="179.4" y="71.4">/A16 * /A15 * /A14 *</text>
<text x="180.4" y="69.3">A19 * /A18 * /A17 *</text>
<text x="179.9" y="73.4">A13 * A12 * A11 *</text>
<text x="185.7" y="75.5">A9 * A8</text>
<text x="211.1" y="115.8" transform="rotate(-90 211.1 115.8)">Glue</text>
<text x="172.1" y="136.1">/I2CENBL = /I2CSEL * /AS * /LDS</text>
<text x="172.1" y="138.2">DTACK.T = GND</text>
<text x="172.1" y="140.2">DTACK.E = /I2CSEL * /AS * /DTACKI2C</text>
</g>
<text font-size="1.8" fill="#009600" x="112.1" y="83.1" transform="rotate(-90 112.1 83.1)">30</text>
</svg>
